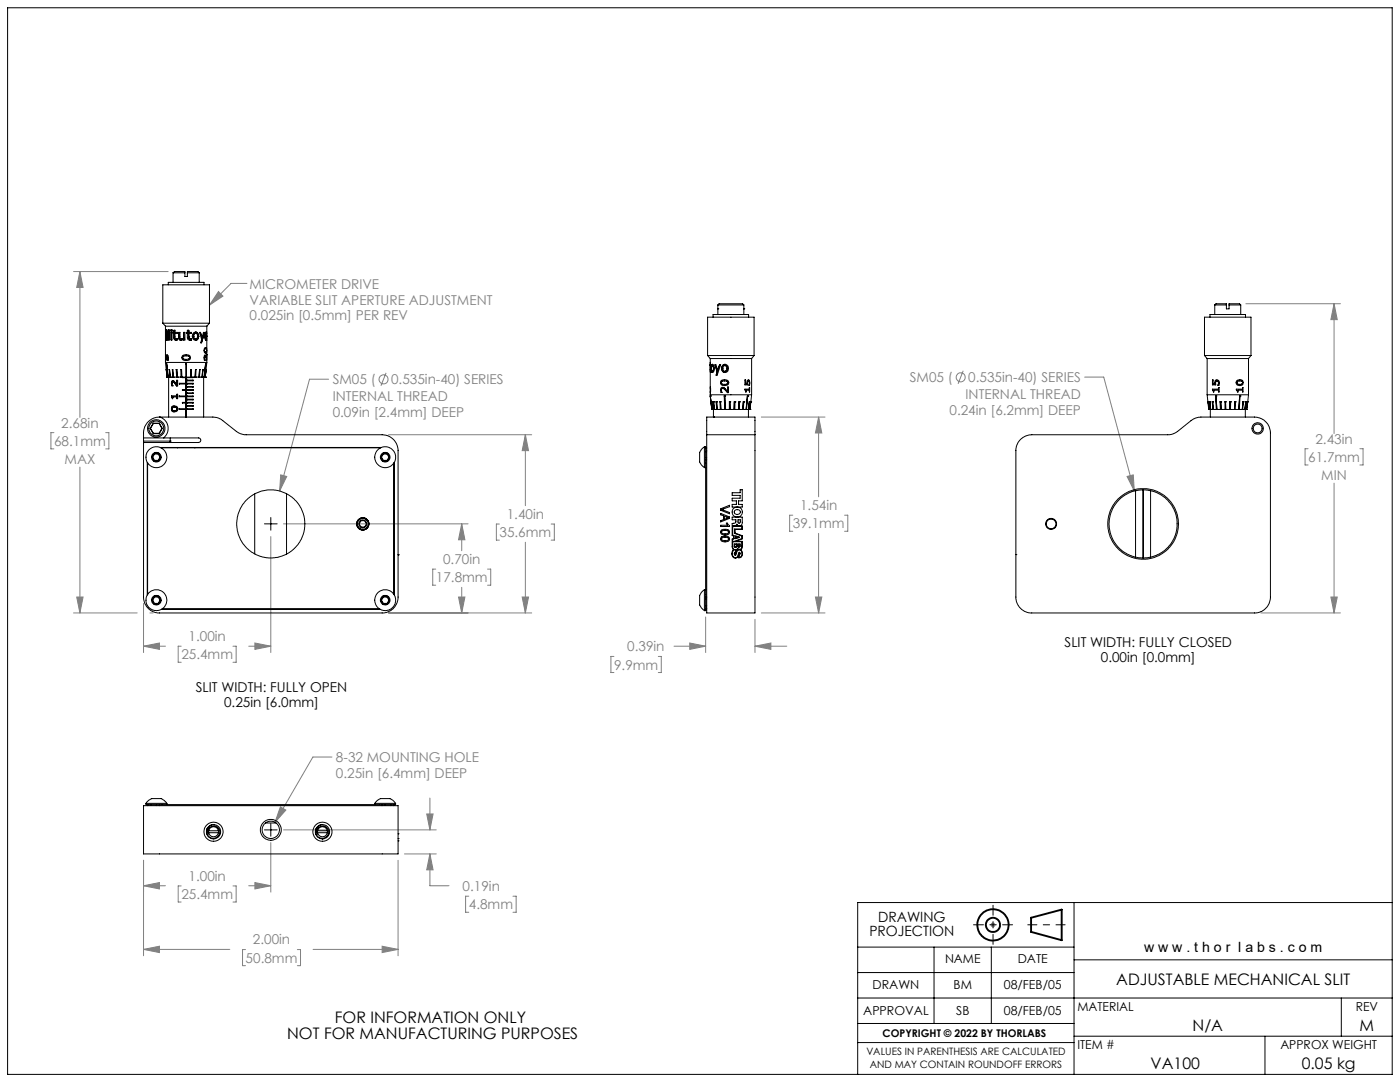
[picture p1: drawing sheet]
<svg xmlns="http://www.w3.org/2000/svg" width="279mm" height="216mm" viewBox="0 0 279 216" stroke-linecap="round" stroke-linejoin="round" font-family="sans-serif">
<g fill="none" stroke="#000" stroke-width=".38">
<path d="M205.8 183.1l6.1-1.6v6.1l-6.1-1.7z"/>
<circle cx="198.2" cy="184.6" r="1.42"/>
<circle cx="198.2" cy="184.6" r="3.1"/>
</g>
<g fill="none" stroke="#808080" stroke-width=".2">
<path d="M14.7 54.2h18.8M15.9 54.2v29.1M15.9 54.2l.7 3.2h-1.3zM43.6 58.2l.9 .9-2.7 1.8zM49.3 56.6h-3.2l-4.3 4.3M65.6 75.7h-3.8l-6 22.3M77 74.4l-1 2.6M192.2 74l-1 2.6M216.5 75.2h3.8l6.1 22.8M248.6 60.6h18.9M266.2 60.6l.7 3.2h-1.3zM266.2 60.6v25.9"/>
<path d="M10.8 86.3h-.6v3.3h.6M15.9 93.2v29.1M21.1 86.3h.6v3.3h-.6M56 94.8l1.2 .3-1.4 2.9zM77.5 86.7h28.6M104.8 86.7l.7 3.2h-1.3zM104.8 86.7v14.2M151.9 83.2h12.7M163.4 83.2l.6 3.2h-1.3zM163.4 83.2v15.9M224.9 95.1l1.3-.3 .2 3.2zM261.1 89.5h-.6v3.3h.6"/>
<path d="M266.2 96.4v25.9M271.4 89.5h.6v3.3h-.6M15.3 119.1h1.3l-.7 3.2zM54 107.1v23.1M56.6 104.5h36.8M87 113.6h-.6v3.2h.6M91.5 119.1h1.3l-.7 3.2zM92.1 104.5v5.4M92.1 117.2v5.1M92.1 104.5l.7 3.2h-1.3zM97.3 113.6h.6v3.2h-.6M99.7 104.6h-.6v3.2h.6"/>
<path d="M104.2 119.1h1.3l-.7 3.2zM104.8 108.2v14.1M110 104.6h.6v3.2h-.6M158.2 102.8h-.6v3.2h.6M162.7 119.1h1.3l-.6 3.2zM163.4 106.4v15.9M168.6 102.8h.6v3.2h-.6M265.6 119.1h1.3l-.7 3.2zM14.7 122.3h12.7M28.6 128.9h4.4M28.6 120.4v9.8M28.6 128.9l3.2-.6v1.3z"/>
<path d="M29.9 122.3h.7M36.2 128.9h-.6v3.3h.6M46.5 128.9h.6v3.3h-.6M49.6 128.9h4.4M50.9 128.3l3.1 .6-3.1 .7zM77.5 122.3h28.6M122.5 131h-.6v3.2h.6M131.4 131h.6v3.2h-.6M134.5 128.9h6.3M137.7 128.3l3.1 .6-3.1 .7zM140.8 123.1v7.1M150.7 128.9l3.1-.6v1.3z"/>
<path d="M150.7 128.9h6.3M150.7 123.6v6.6M151.9 122.3h12.7M251.6 122.3h15.9M66.3 151.1h-3.9l-7.5 13M85.8 159.2v6.4M28.6 171.7v19M28.6 176.7h4.4M28.6 176.7l3.2-.6v1.3zM36.2 176.8h-.6v3.2h.6M46.5 176.8h.6v3.2h-.6M49.6 176.7h4.4"/>
<path d="M50.9 176.1l3.1 .6-3.1 .7zM54 168.1v9.9M56 161l1 .6-2.1 2.5zM56.6 165.6h30.5M79.4 171.7v19M80.7 170.4h6.4M85.2 162.4h1.2l-.6 3.2zM85.8 170.4v6.3h3.8M85.8 170.4l.6 3.2h-1.2zM93.6 178.8h-.7v3.2h.7M102.4 178.8h.6v3.2h-.6M28.6 189.4h17.3"/>
<path d="M28.6 189.4l3.2-.6v1.3zM49 189.5h-.6v3.2h.6M59.3 189.5h.7v3.2h-.7M62.5 189.4h16.9M76.3 188.8l3.1 .6-3.1 .7zM197.7 184.5h.9M197.8 184.2l.7 .7M198.2 184v1M198.5 184.2l-.7 .7"/>
<circle cx="76.5" cy="75.7" r=".89"/>
<circle cx="191.7" cy="75.3" r=".89"/>
</g>
<path d="M205.1 184.5h7.5" fill="none" stroke="#000" stroke-width=".2" stroke-dasharray="15.2 1.3 1.3 1.3" stroke-dashoffset="13.4"/>
<path d="M194.3 184.5h7.8M198.2 180.6v7.8" fill="none" stroke="#000" stroke-width=".2" stroke-dasharray="15.2 1.3 1.3 1.3" stroke-dashoffset="13.2"/>
<g fill="none" stroke="#000" stroke-width=".2">
<path d="M1.5 1.6h276.3v212.8h-276.3zM52.8 104.5h2.5M54 103.3v2.5M52.8 165.6h2.5M54 164.3v2.6M171.2 199.1h106.6M171.2 189h43.1M171.2 194.1h43.1M186.4 189v15.2M197.8 189v15.2M214.3 180.1v34.3M214.3 191.5h63.5"/>
<path d="M267.7 199.1v7.7M277.8 180.1h-106.6v34.3M171.2 204.2h43.1M171.2 208h43.1M214.3 206.8h63.5M252.4 206.8v7.6"/>
</g>
<g fill="#808080">
<path d="M43.6 58.2l.9 .9-2.7 1.8z"/>
<path d="M15.9 54.2l.7 3.2h-1.3zM15.3 119.1h1.3l-.7 3.2zM50.9 128.3l3.1 .6-3.1 .7zM28.6 128.9l3.2-.6v1.3zM92.1 104.5l.7 3.2h-1.3zM91.5 119.1h1.3l-.7 3.2zM104.8 86.7l.7 3.2h-1.3zM104.2 119.1h1.3l-.7 3.2zM56 94.8l-.2 3.2 1.4-2.9zM163.4 83.2l.6 3.2h-1.3zM162.7 119.1h1.3l-.6 3.2zM137.7 128.3l3.1 .6-3.1 .7zM150.7 128.9l3.1-.6v1.3zM266.2 60.6l.7 3.2h-1.3zM265.6 119.1h1.3l-.7 3.2zM224.9 95.1l1.5 2.9-.2-3.2zM85.2 162.4h1.2l-.6 3.2zM85.8 170.4l.6 3.2h-1.2zM50.9 176.1l3.1 .6-3.1 .7zM28.6 176.7l3.2-.6v1.3zM28.6 189.4l3.2-.6v1.3zM76.3 188.8l3.1 .6-3.1 .7zM56 161l-1.1 3.1 2.1-2.5z"/>
</g>
<g fill="none" stroke="#000" stroke-width=".2">
<path d="M33.6 56.8v-.5h7.1v.5M34.5 54.4l.3-.2h2.1v1h.5v-1h2.1l.3 .2M34.5 54.4h2.4M34.5 54.4v1.9M37.4 54.4h2.4M39.8 54.4v1.9M32.5 64.5v-7.7h9.3v7.7M32.5 64.5h9.3M32.5 64.5l.5 .6M33 65.1h8.3M33 72.3h8.3M33 65.1v7.2"/>
<path d="M33 72.3l.3 2.9M33.1 70.8h.1M33.1 71.6l.1-.4a.23 .23 0 0 1 .2-.4 .23 .23 0 0 1 .1 .4v.6l-.1 .1M33.1 70.8v1h.1v-.3a.21 .21 0 0 1 0-.3 .21 .21 0 0 1 .2-.1v.8M33.1 65.8v2M33.2 66.1l-.1 1.7v-2h.1l.2 1.5M33.2 66.1l.1 1.7h.1l.3-1.7M33.2 66.1h.1M33.2 73.7h.1M33.2 66.1l.1 1.7M33.2 73.7l.1 1.5M33.2 72.6l.3 2.6"/>
<path d="M33.3 72.6l.2 2.6M33.3 72.6h-.1M33.3 75.2h.2M33.3 75.2h.1M33.4 67.3h.1M33.4 71.9h.1M33.5 75.2h.1M33.5 75.2h.4M33.6 65.8l-.2 1.5M33.7 66.1v1.7h.1v-2h-.3l-.1 1.5M33.7 75.2v8M33.7 66.1h.1"/>
<path d="M33.8 73.7h.1M33.8 73.7v.1M33.8 73.8l.1 1.4M33.8 73.7l.2 1.5M33.9 75.2h.1M34 75.2h.5M34 75.2h.1M34.1 65.8h.3v.3h-.3zM34.1 66.3h.2v1.5h-.2zM34.2 76.5l.1 .5M34.2 76.5h.1M34.3 79.2l.1 .1"/>
<path d="M34.3 79.2h.1M34.3 77h.1M34.4 79.3h.1M34.4 73.7h.1M34.4 73.7v.1M34.4 73.8l.1 1.4M34.4 77h.1M34.5 73.7l.1 1.5M34.5 73.7v.1M34.5 75.2h.1M34.5 76l.4 .2 .4 .6M34.5 76l-.2 .2-.1 .3"/>
<path d="M34.5 76.2l-.2 .2 .1 .6M34.5 76.2l.4 .4M34.5 76l-.2 .1-.1 .4M34.5 76.2h.1M34.6 75.2h.7M34.6 75.2h.1M34.6 66.3v.2M34.7 66.3v-.4h.2v.4h.5v.2h-.5v1l.3 .1M34.7 66.3h-.1v.2h.1M34.7 67.3a.44 .44 0 0 0 .4 .6M34.7 66.5v.8M34.7 67.3h.1"/>
<path d="M34.7 66.5h.1M34.7 66.3h.1M34.7 67.3a.39 .39 0 0 0 .4 .6M34.9 76.6l.3 .4h.3v-1.1h-.2v.9M34.9 76.6h.1M35.2 73.7h.1M35.2 73.8v1.4h.2M35.2 73.7v.1M35.3 76.8h.1M35.3 73.7l.1 1.5M35.3 73.7v.1M35.3 79.2h-.8v.4l-.1-.3"/>
<path d="M35.3 79v-.3h.2v.9h-.2v-.4M35.3 79h-1v.2M35.3 79.2h.1M35.3 79h.1M35.4 75.2h.8M35.4 75.2h.1M35.4 67.6v.2l-.3 .1M35.4 67.6h-.2M35.7 67.3v-1h.2v.9a.33 .33 0 0 0 .3 .5M35.7 67.3v.4l.5 .2M35.7 67.3a.54 .54 0 0 0 .5 .6M35.7 67.3h.1"/>
<path d="M36.1 73.7h.1M36.1 73.8v1.4h.2M36.1 73.7v.1M36.2 67.7h.1M36.2 73.7l.1 1.5M36.2 73.7v.1M36.3 75.2h.8M36.3 75.2h.1M36.4 71l.9-.2a.6 .6 0 0 1 .7 .6 .6 .6 0 0 1-.9 .5h-.1a.6 .6 0 0 1-.6-.2 .6 .6 0 0 1 0-.7zM36.4 75.2v.2h.7M36.6 71.1l.5-.1a.45 .45 0 0 1 .5 0 .45 .45 0 0 1 .2 .5l-.3 .2h-.6a.33 .33 0 0 1-.4-.2 .33 .33 0 0 1 .1-.4zM36.7 67.5v-1.2h.2v1.5h-.2v-.1"/>
<path d="M36.7 67.5l-.5 .2M36.7 67.7l-.5 .2M36.7 67.5h.1M36.7 67.7h.1M37.1 72.6h.1M37.1 72.6v2.6M37.1 75.2h.1M37.1 76.5h-1.3v.1h1.3M37.1 77.8h-.7v.1h.7M37.1 79h-1.3v.2h1.3M37.1 77.9h.1M37.1 79h.1"/>
<path d="M37.1 76.5h.1M37.1 75.4h.1M37.1 79.2h.1M37.1 77.8h.1M37.1 76.6h.1M37.1 75.4v1.1M37.1 76.6v1.2M37.1 77.9v1.1M37.1 79.2v1.1M37.2 75.2h.8M37.2 72.6v2.6M37.2 79.7h1.3v.1h-1.3"/>
<path d="M37.2 79h1.3v.2h-1.3M37.2 78.4h1.3v.1h-1.3M37.2 77.8h1.3v.1h-1.3M37.2 77.1h1.3v.2h-1.3M37.2 76.5h1.3v.1h-1.3M37.2 75.8h1.3v.2h-1.3M37.2 78.4h.1M37.2 77.9h.1M37.2 79.7h.1M37.2 79.2h.1M37.2 79h.1M37.2 78.5h.1"/>
<path d="M37.2 77.8h.1M37.2 77.3h.1M37.2 75.8h.1M37.2 75.4h.1M37.2 76.5h.1M37.2 76h.1M37.2 79.8h.1M37.2 76.6h.1M37.2 77.1h.1M37.2 75.4v.4M37.2 76v.5M37.2 76.6v.5"/>
<path d="M37.2 77.3v.5M37.2 77.9v.5M37.2 78.5v.5M37.2 79.2v.5M37.2 79.8v.5M37.7 67.2v.3M37.7 66.3h.5v.2h-.5M37.7 66.3v-.4h-.3v.4h-.2v.2h.2v.8a.44 .44 0 0 0 .5 .6M37.7 67.2h.1M37.7 66.5h.1M37.7 66.3h.1M37.7 66.5v.7"/>
<path d="M37.7 67.5l.3 .1M37.7 67.5h.1M38 67.6h.1M38 75.2h.2M38 75.2h.1M38.1 73.7h.1M38.1 73.7l-.1 1.5M38.1 73.7v.1M38.2 67.6v.2M38.2 67.6h-.2M38.2 75.2h.7M38.2 67.8l-.3 .1"/>
<path d="M38.2 66.3v.2M38.2 67.8h.1M38.2 73.7v.1M38.2 73.8v1.4M38.5 75.2v.2h-1.3M38.6 67.1l.1 .4 .3 .2M38.6 67.1a.45 .45 0 0 0 .4 .6M38.6 67.1h.1M38.9 75.2h.1M38.9 75.2h.2M39 66.3l.4 .1 .2 .7M39 66.3a.83 .83 0 0 0-.6 .8 .83 .83 0 0 0 .6 .8"/>
<path d="M39 73.7h.1M39 67.9h.1M39 66.3h.1M39 66.3a.68 .68 0 0 1 .6 .8M39 66.5a.46 .46 0 0 0-.4 .6M39 67.7h.1M39 66.5h.1M39 66.5a.63 .63 0 0 1 .4 .6 .63 .63 0 0 1-.4 .6M39 73.7l-.1 1.5M39 73.7v.1M39.1 75.2h.6M39.1 73.7v.1"/>
<path d="M39.1 73.8v1.4M39.6 67.1a.68 .68 0 0 1-.6 .8M39.6 67.1l-.1 .6-.5 .2M39.6 67.1h.1M39.7 75.2h.1M39.8 75.2h.5M39.8 73.7h.1M39.8 73.7l-.1 1.5M39.8 73.7v.1M39.9 73.7v.1M39.9 73.8l-.1 1.4M40.3 67.5l-.3-1.2h-.2l.2 .5a1.39 1.39 0 0 1 0 1.6h.2"/>
<path d="M40.3 67.5l.3-1.2h.1l-.5 2.1M40.3 67.5h.1M40.3 75.2h.1M40.4 75.2h.3M40.5 73.7h.1M40.5 73.7l-.2 1.5M40.5 73.7v.1M40.5 73.8l-.1 1.4M40.6 75.2v8M40.7 66.3l-.5 2.1M40.7 75.2h.1M40.8 75.2h.2"/>
<path d="M40.9 69.7a.31 .31 0 0 1 .4 .1 .31 .31 0 0 1-.2 .4h-.2zM40.9 71.9h.1M40.9 71.9l-.1-.4a.19 .19 0 0 1 0-.3 .19 .19 0 0 1 .2 0l.2 .7M40.9 69.4a.29 .29 0 0 1 .4 .1 .29 .29 0 0 1-.1 .3v.4a.26 .26 0 0 1-.3 .3 .26 .26 0 0 1-.2-.4zM41 75.2h.1M41 67.1l.1 .6M41 67.1h.1M41 72.6h.1M41 72.6l-.3 2.6M41.1 66.3h.1M41.1 66.3l-.2 .6a.92 .92 0 0 0 .2 1M41.1 67.9h.1"/>
<path d="M41.1 66.3l.1 .8M41.1 66.5l-.1 .6M41.1 66.5h.1M41.1 66.5l.1 .2-.1 1M41.1 67.7h.1M41.1 73.7h.1M41.1 73.7l-.1 1.5M41.2 71.7v-.4a.29 .29 0 0 0-.1-.3 .29 .29 0 0 0-.3-.1l-.1 .6 .2 .4M41.2 70.8h.1M41.2 67.1l-.1 .8M41.2 67.1h.1M41.3 65.1v7.2"/>
<path d="M41.3 72.3l-.3 2.9M41.8 64.5l-.5 .6M141.2 70.9h9.3M141.2 70.9v-7.6h9.3v7.6M141.2 70.9l.5 .6M141.7 71.5h8.3M141.7 78.8h8.3M141.7 79l.4 2.7M141.7 77.2l.1 .6M141.7 72.8h.1M141.7 73h.1M141.7 77.4l.1 .4"/>
<path d="M141.7 79h.1M141.7 71.5v7.5M141.7 72.3l.1 .5M141.8 73v1.1M141.8 72.8v.2M141.8 73.8v.5M141.8 73.9v.4M141.8 77.8l-.1 .3M141.8 77.8l-.1 .6M141.9 74l-.1 .3M141.9 74h.1M141.9 74l-.1 .1"/>
<path d="M141.9 73.5l.1 .7 .2 .1M141.9 73.5h.1M142 73.5v.6l.2 .2M142.2 72.7a1.11 1.11 0 0 1 0 1.6M142.2 72.7l-.2 .2-.1 .6M142.2 72.7l-.2 .3v.5M142.2 73l.2 .1v.4M142.2 73l.2 .5M142.2 73h.1M142.2 74.1h.1M142.2 73l-.2 .5 .1 .5 .1 .1M142.3 63.3v-.5h7.1v.5"/>
<path d="M142.4 73.5v.4l-.2 .2M142.4 73.5h.1M142.4 73.5l-.2 .6M142.7 72.8l.5 1.4M143.1 74.2h.1M143.2 74.2l-.3 .7M143.2 73.9l-.3-1.1h-.2l.4 1.4M143.2 73.9h.1M143.3 60.9h5.1M143.3 60.9l.2-.3h4.7l.2 .3M143.3 61.6h.1M143.3 60.9v1.9"/>
<path d="M143.6 72.8h.2l-.7 2.1h-.2l.2-.7M143.6 72.8l-.4 1.1M143.6 72.8l-.3 1.1M143.9 76l.5-.2h.4a.6 .6 0 0 1 .6 .7 .6 .6 0 0 1-.8 .4h-.2a.56 .56 0 0 1-.6-.3 .56 .56 0 0 1 .1-.6zM143.9 77.4h.1a1.06 1.06 0 0 1 1.2 .7v-.9h.2v1.2h-.2l-.5-.6a.41 .41 0 0 0-.7-.2 .41 .41 0 0 0 .1 .6v.1a.35 .35 0 0 1-.3-.2 .35 .35 0 0 1 0-.4zM144 76.2l.6-.2a.39 .39 0 0 1 .5 .1 .39 .39 0 0 1-.1 .6h-.9l-.1-.2zM144 73.5l.2 .6 .5 .2M144 73.5h.1M144.1 73.5a.68 .68 0 0 0 .6 .8M144.5 79h.1M144.5 79l.1 2.7M144.6 79h.1"/>
<path d="M144.6 79l.1 2.7M144.7 72.7a.83 .83 0 0 1 .7 .8 .83 .83 0 0 1-.7 .8M144.7 72.7a.68 .68 0 0 0-.7 .8M144.7 72.7a.68 .68 0 0 0-.6 .8M144.7 73a.45 .45 0 0 1 .4 .5M144.7 73l.3 .1 .1 .4M144.7 73a.59 .59 0 0 0-.4 .5 .59 .59 0 0 0 .4 .6M144.7 73h.1M144.7 74.1h.1M145.1 73.5l-.1 .5-.3 .1M145.1 73.5h.1M148.4 61.6h.1"/>
<path d="M148.4 60.9v1.9M148.7 75.8h.1v.8h.3v-.5a.28 .28 0 0 1 .4-.3 .28 .28 0 0 1 .1 .5v.5l-.1 .1v-.6a.21 .21 0 0 0-.2-.3 .21 .21 0 0 0-.1 .4v.2a.17 .17 0 0 1 0 .2 .17 .17 0 0 1-.3 0h-.2zM148.7 77.6h.8l.1-.3v.9l-.1-.3h-.6v.3h-.1zM149.2 79h.1M149.2 79l-.3 2.7M149.2 79l-.2 2.7M150 78.8l-.4 2.9M150 71.5v7.3M150.5 70.9l-.5 .6M240.4 70.9v-7.6h9.3v7.6M240.4 70.9h9.3M240.4 70.9l.5 .6"/>
<path d="M240.9 71.5h8.3M240.9 78.8h8.3M240.9 78.8l.4 2.9M240.9 71.5v7.3M241.5 63.3v-.5h7.1v.5M242 75.8h.1v.8h.4v-.5l.2-.3 .5 .2 .1 .5a.2 .2 0 0 1 0 .3 .2 .2 0 0 1-.2 0v-.6l-.3-.2-.2 .3a.36 .36 0 0 1-.1 .5 .36 .36 0 0 1-.4 0h-.1zM242 77.6h.5a.46 .46 0 0 0 .7-.3l.1 .9h-.1v-.3h-.9v.3h-.2zM242.4 60.9h2.4M242.4 60.9l.3-.3h2.1v1h.5v-1h2.1l.2 .3M242.4 60.9v1.9M242.6 79h.1M242.6 79l.1 2.7"/>
<path d="M242.7 79h.1M242.7 79l.2 2.7M245.3 60.9h2.3M246.7 77.6h1.3v-.3h.1v.9h-.1v-.3h-.9v.3h-.2zM246.8 76l.5-.2h.4a.62 .62 0 0 1 .3 .9 .62 .62 0 0 1-.9 .2 .55 .55 0 0 1-.3-.9zM246.9 76.1l.5-.1a.39 .39 0 0 1 .6 .4 .39 .39 0 0 1-.6 .3l-.5-.1zM247.4 79h.1M247.4 79l-.2 2.7M247.5 79h.1M247.5 79l-.2 2.7M247.6 60.9v1.9M249.2 78.8l-.4 2.9"/>
<path d="M249.2 71.5v7.3M249.7 70.9l-.5 .6M28.6 87.4h11a.46 .46 0 0 1 .5 .4 .46 .46 0 0 1-.5 .5h-11M28.6 88h5.4M29.4 92.3v26.4M29.5 92.4v26.2M29.6 84.2a3.3 3.3 0 0 1 2.2-1h10.7a2.99 2.99 0 0 1 1.9 .7l2.8 2.2a3.2 3.2 0 0 0 1.9 .6h27.2a3.2 3.2 0 0 1 3.1 3.2v29.2a3.1 3.1 0 0 1-3.1 3.2h-44.5a3.1 3.1 0 0 1-3.2-3.2v-32.7a3.2 3.2 0 0 1 1-2.2zM30 85.5l.6 1M30 85.5h.1M30.3 91.2l.5 .8M30.3 91.2h.2M30.5 91.2l.3 .7"/>
<path d="M30.6 86.5h1.2M30.6 84.5h1.2M30.6 84.5l-.6 1M30.6 86.5h1.1M30.6 86.5h.1M30.8 90.5l-.5 .7M30.8 92h.8M30.8 90.5h.8M30.8 90.5v.1M30.8 90.6h.8M30.8 91.9h.8M30.8 91.9v.1"/>
<path d="M30.8 90.6l-.3 .6M31.6 91.9v.1M31.6 90.6l.3 .6M31.6 90.5l.5 .7M31.6 90.5v.1M31.7 86.5h.1M31.8 84.5l.5 1M31.8 84.5l.6 1M31.9 83.2l.1 .1a2.45 2.45 0 0 1 .7 4.1M31.9 91.2l-.3 .7M31.9 91.2h.2M32 89.3h44.1"/>
<path d="M32.1 91.2l-.5 .8M32.1 89.4h43.9M32.3 85.5h.1M32.3 85.5l-.6 1M32.4 85.5l-.6 1M34 88h.1M34 87.4v.9M34.2 81.6v.1a.45 .45 0 0 0 .6 .5M34.2 81.6l.2 .5 .4 .1M34.2 81.6h.1M34.8 81l-.4 .1-.2 .5M34.8 81h.1a.57 .57 0 0 1 .6 .6 .57 .57 0 0 1-.7 .6"/>
<path d="M34.8 81h-.1a.38 .38 0 0 0-.4 .5l-.1 .1M34.8 81.2l.4 .1M34.8 81.2l-.3 .1-.2 .2 .1 .3 .4 .2M34.8 81.2h.1M34.8 82h.1M35.2 81.9l-.4 .1M35.2 81.3l.1 .3M35.2 81.3h.1M35.2 81.9h.1M35.3 81.6l-.1 .3M35.3 81.6h.1M35.4 89.3v.1"/>
<path d="M37.1 81.7v1.5h.1v-1.5M37.1 80.3h-.7v.1h.7M37.1 81.6h-1.3v.1h1.3M37.1 81.7h.1M37.1 80.4h.1M37.1 81.6h.1M37.1 80.3h.1M37.1 80.4v1.2M37.2 81.6h1.3v.1h-1.3M37.2 80.9h1.3v.2h-1.3M37.2 80.3h1.3v.1h-1.3M37.2 81.7h.1"/>
<path d="M37.2 81.1h.1M37.2 81.6h.1M37.2 80.4h.1M37.2 80.9h.1M37.2 80.3h.1M37.2 80.4v.5M37.2 81.1v.5M38.9 89.3v.1M50.8 98.6v11.9M57.2 98.5v12.1M76 91.2h.1M76 91.2l.4 .8"/>
<path d="M76.1 91.2l.4 .7M76.4 92h.9M76.4 90.5h.9M76.4 90.5l-.4 .7M76.4 90.5l.1 .1M76.5 90.6h.8M76.5 91.9h.8M76.5 91.9l-.1 .1M76.5 90.6l-.4 .6M77.3 91.9v.1M77.3 90.6l.3 .6M77.3 90.5l.5 .7"/>
<path d="M77.3 90.5v.1M77.6 91.2h.2M77.6 91.2l-.3 .7M77.8 91.2l-.5 .8M78.6 92.4v26.2M78.7 92.3v26.4M140.6 89.1l-.4 .4a2.77 2.77 0 0 0-.6 2.3 1.66 1.66 0 0 0 1 1.5M140.6 89.1v4.2M140.6 89.1h.2v32.7h-.2M140.6 93.3h.2M140.8 89.4h.2M140.8 90.1h.2"/>
<path d="M140.8 91.3h.2M140.8 91.7h.2M141 86.7v32.4M141 86.7v-3.5h9.7v3.5M141 86.7h9.7M142 80.2h.1M142 80.2l.2 1.5M142.1 81.7h.1M142.2 81.7h.1M142.2 81.7h.3M142.3 80.2h.1M142.3 80.2l.2 1.5"/>
<path d="M142.4 83.2h.1M142.4 81.7v1.5M142.4 80.2h.1M142.4 80.2l.2 1.5M142.5 81.7h.1M142.6 81.7h.5M142.6 81.7h.1M142.9 80.2h.1M142.9 80.2l.2 1.5M143 80.2h.1M143 80.2l.1 1.5M143.1 81.7h.1"/>
<path d="M143.1 81.7h.7M143.7 80.2h.1M143.7 80.2l.1 1.5M143.8 81.7h.1M143.8 80.2h.1M143.8 80.2l.1 1.5M143.9 81.7h.7M143.9 81.7h.1M144.6 81.7h.1M144.7 81.7h.9M144.7 81.7h.1M145.6 80.2h.1"/>
<path d="M145.6 81.7h.1M145.6 80.2v1.5M145.7 80.2h.1M145.7 80.2v1.5M145.7 81.7h.8M145.7 81.7h.1M146.1 98.3h1.6v-.6h.4v2.2h-.7v.7h.7v.6h-2v-.6h.9v-.7h-.9v-.5h1.6v-.6h-1.6zM146.5 81.7h.1M146.5 80.2h.2M146.5 80.2h.1M146.5 80.2v1.5M146.6 81.7h.8"/>
<path d="M146.7 80.2h.1M146.7 80.2l-.1 1.5M147.4 81.7h.1M147.5 80.2h.1M147.5 80.2l-.1 1.5M147.5 81.7h.7M147.6 80.2h.1M147.6 80.2l-.1 1.5M148.2 81.7h.1M148.3 81.7h.6M148.3 80.2h.1M148.3 80.2l-.1 1.5"/>
<path d="M148.4 80.2h.1M148.4 80.2l-.1 1.5M148.9 81.7h.1M149 81.7h.4M149.4 81.7h.1M149.4 81.7v1.5M149.4 81.7h.2M149.5 80.2h.1M149.5 80.2l-.1 1.5M149.6 80.2h.1M149.6 80.2l-.2 1.5M149.6 81.7h.1"/>
<path d="M149.8 80.2h.1M149.8 80.2l-.2 1.5M150.7 86.7v35.6h-9.7v-3.2M203.6 87.8l.1-.1a3.1 3.1 0 0 1 2.2-1h27.1a3 3 0 0 0 2-.6l2.7-2.2a3.3 3.3 0 0 1 2-.7h10.8a3.3 3.3 0 0 1 3 3.2v33a3.2 3.2 0 0 1-3.1 2.9h-44.5a3.1 3.1 0 0 1-3.2-3.2v-29.2a2.94 2.94 0 0 1 .9-2.1zM226.6 97.9v13.3M228.1 97.8v13.5M229.6 97.9v13.3M241.1 80.2h.1M241.1 80.2l.2 1.5M241.3 81.7h.1M241.3 81.7h.2M241.4 80.2h.1"/>
<path d="M241.4 80.2l.1 1.5M241.4 80.2l.2 1.5M241.5 81.7h.1M241.5 81.7v1.5M241.6 81.7h.4M241.6 81.7h.1M241.9 80.2h.1M241.9 80.2l.1 1.5M242 80.2h.1M242 80.2l.1 1.5M242 81.7h.1M242.1 81.7h.6"/>
<path d="M242.1 81.7h.1M242.7 81.7h.2M242.9 81.7h.7M242.9 81.7h.1M243.5 80.2h.1M243.5 80.2l.1 1.5M243.6 81.7h.1M243.6 80.2h.1M243.6 80.2l.1 1.5M243.7 81.7h.8M243.7 81.7h.1M244.5 80.2h.1"/>
<path d="M244.5 81.7h.1M244.5 80.2v1.5M244.6 80.2h.1M244.6 80.2v1.5M244.6 81.7h.8M244.6 81.7h.1M245.4 81.7h.2M245.4 81.7h.1M245.5 80.2h.1M245.5 80.2l-.1 1.5M245.6 81.7h.8M245.6 80.2h.1"/>
<path d="M245.6 80.2v1.5M246.4 81.7h.1M246.4 80.2h.2M246.4 80.2h.1M246.4 80.2v1.5M246.5 81.7h.7M246.6 80.2h.1M246.6 80.2l-.1 1.5M247.2 81.7h.1M247.3 81.7h.6M247.9 81.7h.1M248 81.7h.5"/>
<path d="M248 80.2h.1M248 80.2l-.1 1.5M248.1 80.2h.1M248.1 80.2l-.1 1.5M248.5 81.7h.1M248.5 81.7h.2M248.5 81.7v1.5M248.6 80.2h.1M248.6 80.2l-.1 1.5M248.7 81.7h.1M248.9 80.2h.1M248.9 80.2l-.2 1.5"/>
<path d="M249 80.2h.1M249 80.2l-.2 1.5M30.3 119.8h.2M30.3 119.8l.5 .7M30.5 119.8l.3 .6M30.8 119l-.5 .8M30.8 119h.8M30.8 119v.1M30.8 119.1h.8M30.8 119.1l-.3 .7M31.6 119.1l.3 .7M31.6 119l.5 .8"/>
<path d="M31.6 119v.1M31.9 119.8l-.3 .6M31.9 119.8h.2M32.1 119.8l-.5 .7M72 103.9a.69 .69 0 0 1 1 .3 .69 .69 0 0 1-.4 1 .64 .64 0 0 1-.8-.8zM76 119.8h.1M76 119.8l.4 .7M76.1 119.8l.4 .6M76.4 119h.9M76.4 119l.1 .1M76.4 119l-.4 .8M76.5 119.1h.8"/>
<path d="M76.5 119.1l-.4 .7M77.3 119.1l.3 .7M77.3 119v.1M77.3 119l.5 .8M77.6 119.8h.2M77.6 119.8l-.3 .6M77.8 119.8l-.5 .7M79.4 110.7h.1M140.6 117.7a2.71 2.71 0 0 0-1 2.8l.3 .7 .7 .6M140.6 117.7v4.1M140.6 117.7h.2M140.8 119.1h.2"/>
<path d="M140.8 119.5h.2M143.8 104.8h1.4l-.2-.4h.2l.4 .7h-1.8zM143.8 101.5l1.8-.7v.3l-1.6 .6 1.6 .6v.2l-1.8-.7zM143.8 102.4l1.8 .8v.2l-1.8 .7v-.2l.6-.2v-.8l-.6-.2zM144 107.1a1.16 1.16 0 0 1 1.6 .4v.1a1.02 1.02 0 0 1-1.7 .3l-.1-.3zM144 105.8a1.03 1.03 0 0 1 1.6 .4 1.01 1.01 0 0 1-1.6 .4l-.2-.4zM144.1 106a.97 .97 0 0 1 1.3 .2 .91 .91 0 0 1-1.4 0zM144.1 107.4a.9 .9 0 0 1 1.3 .2 .98 .98 0 0 1-1.4 0zM144.6 103l.8 .3-.8 .3zM146.1 103.2h2v1a.56 .56 0 0 1-.3 .7 .56 .56 0 0 1-.7-.3l-.3 .3-.6 .1h1.9v.7h-1.4v.7l1.4 .5v.6l-1.2 .5h1.2v1.2l-.1 .3-.2 .2a.87 .87 0 0 1 .4 .9 .87 .87 0 0 1-.8 .7v-.6a.69 .69 0 0 1-.8 .7 .69 .69 0 0 1-.6-.9l.2-.6 .2-.2-.3-.5v-1.6l.3-.1v-.5l-.3-.1v-2.4l.5-.1 .3-.2v-.5h-.8zM146.2 105.1h1.9v.5h-1.5v.8l1.5 .6v.5l-1.8 .6h1.8v.9a.47 .47 0 0 1-.3 .6 .47 .47 0 0 1-.6-.2l-.4 .3v.4a.3 .3 0 0 0-.3 .3 .3 .3 0 0 0 .3 .3h.1a.85 .85 0 0 1 .8-1 .8 .8 0 0 1 .4 .9 .8 .8 0 0 1-.6 .6v-.5a.25 .25 0 0 0 .2-.2 .25 .25 0 0 0-.2-.3 .99 .99 0 0 1-.8 1.1 .86 .86 0 0 1-.5-.8 .86 .86 0 0 1 .5-.8l-.3-.1-.2-.4v-1.6l.3-.1v-.6l-.3-.1zM146.5 108.5h.5v.5a.25 .25 0 0 1-.2 .3 .25 .25 0 0 1-.3-.3z"/>
<path d="M146.6 101.9a.59 .59 0 0 1 .8-.2 .59 .59 0 0 1 .2 .8 .6 .6 0 0 1-.8 .1 .6 .6 0 0 1-.2-.7zM146.6 108.6h.4l-.1 .5-.1 .1-.2-.2zM146.7 110.3l.2-.1-.1 .5-.2-.1zM146.8 106.9l.8 .3-.8 .3zM146.9 109.7l.3-.1 .2 .1-.3 .1-.2 .4zM146.9 107.1l.5 .1-.5 .2zM147.2 108.5h.5v.5a.23 .23 0 0 1-.2 .2 .23 .23 0 0 1-.3-.2zM147.3 103.7h.4l-.1 .7-.3-.1zM147.4 108.6h.2l-.1 .5-.1-.1zM147.5 110.3l.1 .2-.2 .1zM202.7 110.7h.1M30.8 120.5h.8"/>
<path d="M30.8 120.4h.8M30.8 120.4v.1M31.6 120.4v.1M32.2 121.6h43.6M32.4 121.5h43.3M76.4 120.5h.9M76.5 120.4h.8M76.5 120.4l-.1 .1M77.3 120.4v.1M140.8 121.5h.2M140.8 120.9h.2M140.8 121.4h.2"/>
<path d="M28.6 160.8h50.8v9.6h-50.8zM29.1 160.3a2.71 2.71 0 0 1 2.9-1l.7 .3 .6 .7M29.1 160.3v.2h49.9v-.2M29.1 160.3h4.2M29.5 160.5v.3M30.1 160.5v.3M31.2 160.5v.3M31.8 160.5v.3M33.3 160.3v.2M41.6 166.2a1.01 1.01 0 0 0 1 .8 1.01 1.01 0 0 0 1-.8M41.6 165.8a1.01 1.01 0 0 1 1-.8 1.01 1.01 0 0 1 1 .8M41.6 165.8v.4"/>
<path d="M41.6 166.2h2M41.6 165.8h2M42.2 164.6a1.26 1.26 0 0 0-.6 1.8 1.18 1.18 0 0 1 .7-1.5 1.18 1.18 0 0 1 1.5 .6 1.18 1.18 0 0 1-.6 1.6 1.33 1.33 0 0 1-1.6-.2 1.33 1.33 0 0 1-.2-1.6M42.5 164.5h.1M42.6 164.5h.1M43.6 165.8v.4M53 164.2h2.1M63.4 166.2a.99 .99 0 0 0 1 .8 .99 .99 0 0 0 .9-.8M63.4 165.8v-.1a1 1 0 0 1 1-.7 1 1 0 0 1 .9 .8M63.4 165.8v.4M63.4 166.2h1.9M63.4 165.8h1.9"/>
<path d="M64 164.6a1.24 1.24 0 0 0-.6 1.8 1.18 1.18 0 0 1 .6-1.5 1.18 1.18 0 0 1 1.5 .5 1.18 1.18 0 0 1-.4 1.6 1.35 1.35 0 0 1-1.7-.1 1.35 1.35 0 0 1-.3-1.6M64.3 164.5h.1M64.3 167.4h.2M65.3 165.8v.4M74.8 160.3l.3-.4a2.73 2.73 0 0 1 2.3-.6h.1a1.66 1.66 0 0 1 1.5 1M74.8 160.3h4.2M74.8 160.3v.2M76.2 160.5v.3M76.9 160.5v.3M78 160.5v.3M78.6 160.5v.3M79.4 166.4h.1"/>
<path d="M79.4 167.3h.1M79.4 167.8h.1"/>
<circle cx="31.2" cy="85.5" r="1.47"/>
<circle cx="31.2" cy="85.5" r="1.73"/>
<circle cx="31.2" cy="91.2" r="2.07"/>
<circle cx="31.2" cy="91.2" r=".96"/>
<circle cx="76.9" cy="91.2" r="2.09"/>
<circle cx="76.9" cy="91.2" r=".96"/>
<circle cx="251" cy="85.5" r=".88"/>
<circle cx="251" cy="85.5" r="1.13"/>
<circle cx="31.2" cy="119.7" r=".95"/>
<circle cx="31.2" cy="119.8" r="2.08"/>
<circle cx="54.1" cy="104.5" r="6.8"/>
<circle cx="72.4" cy="104.5" r=".76"/>
<circle cx="72.4" cy="104.5" r="1.19"/>
<circle cx="72.4" cy="104.5" r="1.18"/>
<circle cx="72.4" cy="104.5" r="1.07"/>
<circle cx="72.4" cy="104.5" r="1.22"/>
<circle cx="76.9" cy="119.8" r=".95"/>
<circle cx="76.9" cy="119.8" r="2.1"/>
<circle cx="147.1" cy="102.2" r="1.02"/>
<circle cx="209.8" cy="104.5" r="1.09"/>
<circle cx="209.8" cy="104.5" r=".96"/>
<circle cx="228.1" cy="104.5" r="6.8"/>
<circle cx="228.1" cy="104.5" r="7.1"/>
<circle cx="42.6" cy="166" r="1.42"/>
<circle cx="42.6" cy="166" r="1.9"/>
<circle cx="54" cy="165.6" r="2.08"/>
<circle cx="54" cy="165.6" r="1.74"/>
<circle cx="64.3" cy="166" r="1.9"/>
<circle cx="64.4" cy="166" r="1.42"/>
</g>
<g font-size="3.2">
<text x="222.8" y="196.5">ADJUSTABLE MECHANICAL SLIT</text>
<text x="57.3" y="207.3">NOT FOR MANUFACTURING PURPOSES</text>
<text x="66.8" y="204.2">FOR INFORMATION ONLY</text>
<text x="238" y="205.7">N/A</text>
<text x="271.3" y="205.7">M</text>
<text x="229.6" y="213.4">VA100</text>
<text x="259.8" y="213.4">0.05 kg</text>
</g>
<g font-size="2.8">
<text x="175.2" y="183.9">DRAWING</text>
<text x="173.5" y="186.7">PROJECTION</text>
<text x="228.3" y="189.9">w w w . t h o r l a b s . c o m</text>
</g>
<g font-size="2.7" fill="#808080">
<text x="49.8" y="57.7">MICROMETER DRIVE</text>
<text x="49.8" y="60.8">VARIABLE SLIT APERTURE ADJUSTMENT</text>
<text x="49.8" y="63.8">0.025in [0.5mm] PER REV</text>
<text x="66.4" y="76.7">SM05 (</text>
<text x="78.1" y="76.7">0.535in-40) SERIES</text>
<text x="181.6" y="76.3">SM05 (</text>
<text x="193.2" y="76.3">0.535in-40) SERIES</text>
<text x="66.4" y="79.9">INTERNAL THREAD</text>
<text x="66.4" y="83.2">0.09in [2.4mm] DEEP</text>
<text x="189.5" y="82.7">0.24in [6.2mm] DEEP</text>
<text x="192.7" y="79.5">INTERNAL THREAD</text>
<text x="10.8" y="89">68.1mm</text>
<text x="12.2" y="85.3">2.68in</text>
<text x="262.5" y="88.5">2.43in</text>
<text x="12.9" y="92.6">MAX</text>
<text x="261.1" y="92.2">61.7mm</text>
<text x="263.7" y="95.8">MIN</text>
<text x="159.7" y="101.8">1.54in</text>
<text x="99.7" y="107.2">35.6mm</text>
<text x="101.1" y="103.5">1.40in</text>
<text x="158.2" y="105.4">39.1mm</text>
<text x="88.4" y="112.5">0.70in</text>
<text x="87" y="116.2">17.8mm</text>
<text x="36.2" y="131.6">25.4mm</text>
<text x="37.6" y="127.9">1.00in</text>
<text x="125.2" y="130">0.39in</text>
<text x="122.5" y="133.6">9.9mm</text>
<text x="67.1" y="152.1">8-32 MOUNTING HOLE</text>
<text x="67.1" y="155.3">0.25in [6.4mm] DEEP</text>
<text x="36.2" y="179.4">25.4mm</text>
<text x="37.6" y="175.8">1.00in</text>
<text x="92.3" y="177.8">0.19in</text>
<text x="93.6" y="181.4">4.8mm</text>
<text x="50.5" y="188.5">2.00in</text>
<text x="49" y="192.1">50.8mm</text>
</g>
<g font-size="2.7">
<text x="212.5" y="129.1">SLIT WIDTH: FULLY CLOSED</text>
<text x="219.7" y="132.2">0.00in [0.0mm]</text>
<text x="39.1" y="138.1">SLIT WIDTH: FULLY OPEN</text>
<text x="44.7" y="141.2">0.25in [6.0mm]</text>
</g>
<g font-size="2.5">
<text x="174.1" y="197.4">DRAWN</text>
<text x="188.6" y="192.2">NAME</text>
<text x="190.3" y="197.4">BM</text>
<text x="200.3" y="197.4">08/FEB/05</text>
<text x="203.1" y="192.2">DATE</text>
<text x="172.3" y="202.5">APPROVAL</text>
<text x="190.8" y="202.5">SB</text>
<text x="200.3" y="202.5">08/FEB/05</text>
<text x="215" y="201.7">MATERIAL</text>
<text x="270.6" y="201.7">REV</text>
<text x="215" y="209.3">ITEM #</text>
<text x="255.5" y="209.3">APPROX WEIGHT</text>
</g>
<text font-size="2.1" x="176.2" y="207">COPYRIGHT © 2022 BY THORLABS</text>
<g font-size="2">
<text x="172.9" y="210.6">VALUES IN PARENTHESIS ARE CALCULATED</text>
<text x="173.6" y="213.1">AND MAY CONTAIN ROUNDOFF ERRORS</text>
</g>
</svg>
